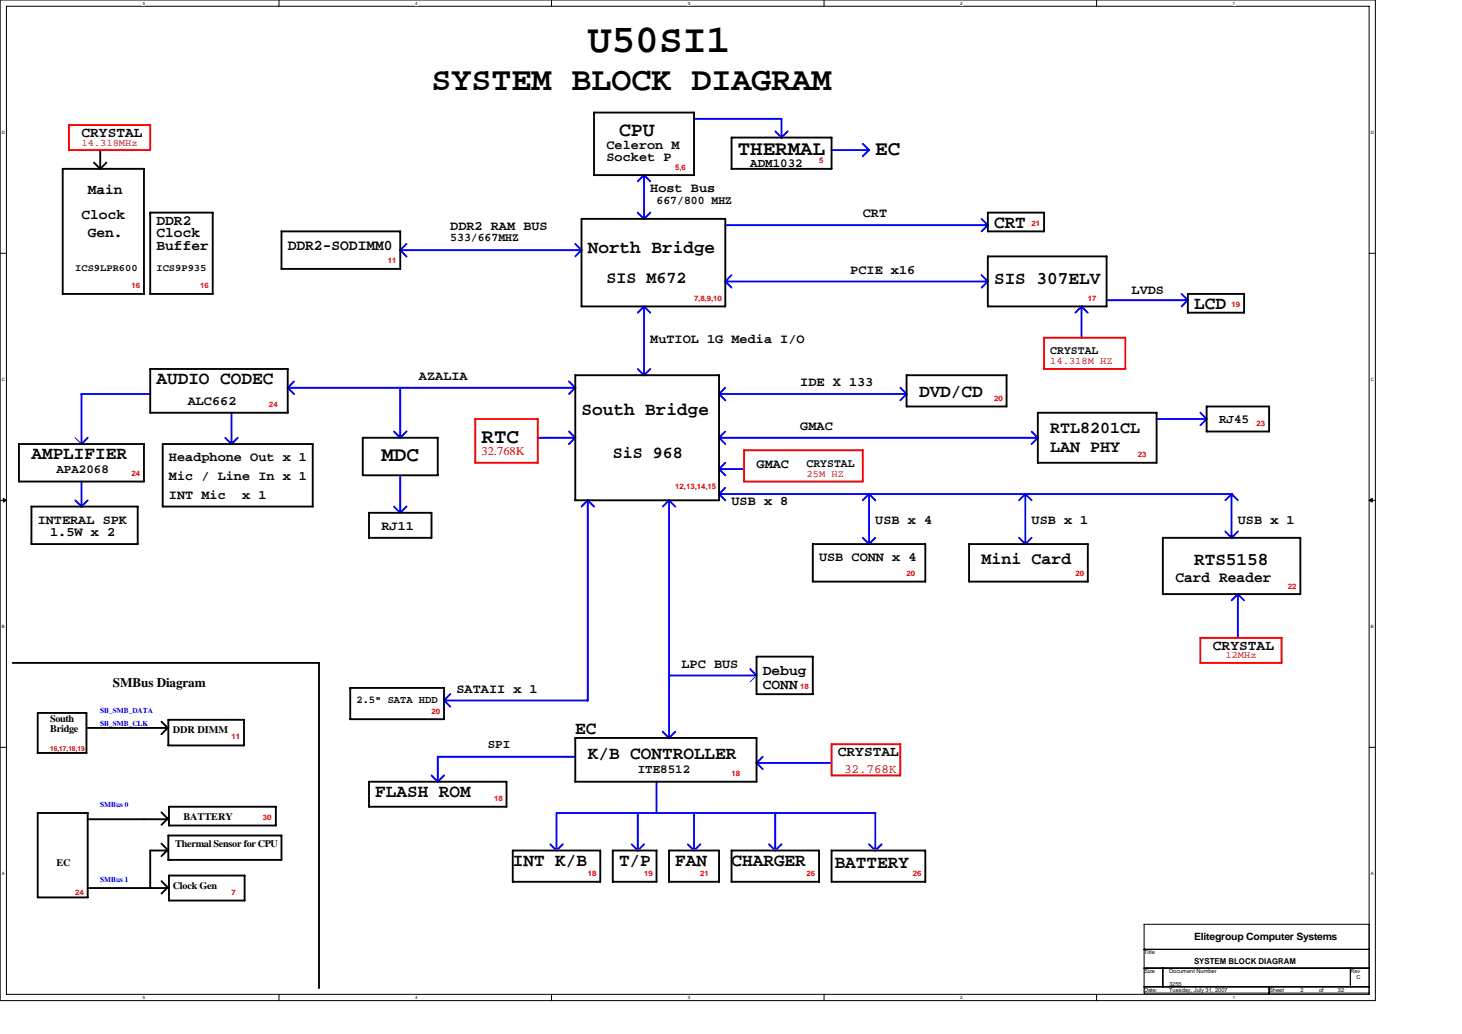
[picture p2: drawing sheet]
<svg xmlns="http://www.w3.org/2000/svg" width="297mm" height="210mm" viewBox="0 0 297 210" stroke-linecap="round" stroke-linejoin="round" font-family="sans-serif">
<path d="M0 0h279.4v203.2h-279.4zM1.3 1.3h276.9v200.6h-276.9z" fill="none" stroke="#000" stroke-width=".2"/>
<g fill="#fff">
<path d="M29 .1h.5v1h-.5z"/>
<path d="M29 202.1h.5v1h-.5z"/>
</g>
<path d="M56.7 0v1.3M56.7 201.9v1.3" fill="none" stroke="#000" stroke-width=".2"/>
<g fill="#fff">
<path d="M84.4 .1h.5v1h-.5z"/>
<path d="M84.4 202.1h.5v1h-.5z"/>
</g>
<path d="M112.1 0v1.3M112.1 201.9v1.3" fill="none" stroke="#000" stroke-width=".2"/>
<g fill="#fff">
<path d="M139.7 .1h.5v1h-.5z"/>
<path d="M139.7 202.1h.5v1h-.5z"/>
</g>
<path d="M167.4 0v1.3M167.4 201.9v1.3" fill="none" stroke="#000" stroke-width=".2"/>
<g fill="#fff">
<path d="M195.1 .1h.5v1h-.5z"/>
<path d="M195.1 202.1h.5v1h-.5z"/>
</g>
<path d="M222.8 0v1.3M222.8 201.9v1.3" fill="none" stroke="#000" stroke-width=".2"/>
<g fill="#fff">
<path d="M250.5 .1h.5v1h-.5z"/>
<path d="M250.5 202.1h.5v1h-.5z"/>
<path d="M.4 26.4h.6v.9h-.6z"/>
<path d="M278.5 26.4h.6v.9h-.6z"/>
<path d="M.4 76.5h.6v1h-.6z"/>
<path d="M278.5 76.5h.6v1h-.6z"/>
</g>
<path d="M0 51.4h1.3M278.2 51.4h1.2" fill="none" stroke="#000" stroke-width=".2"/>
<g fill="#fff">
<path d="M.4 126.7h.5v1h-.5z"/>
<path d="M278.5 126.7h.6v1h-.6z"/>
</g>
<path d="M0 101.6h1.3M278.2 101.6h1.2" fill="none" stroke="#000" stroke-width=".2"/>
<path d="M.7 101.2l.6 .4-.6 .4zM278.2 101.6l.6-.4v.8z" fill="#000" stroke="#000" stroke-width=".2"/>
<g fill="#fff">
<path d="M.4 176.8h.5v1h-.5z"/>
<path d="M278.5 176.8h.6v1h-.6z"/>
</g>
<path d="M0 151.8h1.3M278.2 151.8h1.2M232.4 187.7h45.8v14h-45.8zM232.4 192.8h45.8M232.4 196.6h45.8M236.3 196.6v3.8M274.4 196.6v3.8M232.4 200.4h45.8M257.8 200.4v1.3" fill="none" stroke="#000" stroke-width=".2"/>
<g fill="none" stroke="#00f" stroke-width=".38">
<path d="M130.9 35.5l-1.3 1.3M132.1 36.9l-1.3-1.3v8.9M141 24.1h17.8M157.5 26.6l1.3 1.3M158.8 24.1v3.9M160.1 26.7l-1.3 1.3M168.9 30.5h7.7M175.3 29.2l1.3 1.3-1.3 1.2M82.6 49.5l-1.3 1.3M116.9 49.5l1.2 1.3M118.2 50.8l-1.3 1.3M118.2 50.8h-36.9l1.3 1.3"/>
<path d="M129.6 43.2l1.3 1.3M132.1 43.2l-1.3 1.2M147.4 45.7h53.3l-1.3 1.3M148.6 58.4l-1.2-1.3h53.3l-1.3 1.3M148.6 55.9l-1.3 1.3M199.4 55.9l1.3 1.3M199.4 44.4l1.3 1.3M240.1 59.7l1.3 1.3M59.7 77.5l-1.3 1.3M81.3 78.7v10.2l-1.3-1.3M115.6 77.4l1.3 1.3M116.9 78.7l-1.3 1.3"/>
<path d="M116.9 78.7h-58.5l1.4 1.3M129.6 74.9l1.3 1.3M130.9 62.2l-1.3 1.3M132.1 74.9l-1.3 1.3M132.1 63.5l-1.3-1.3v14M147.4 78.7l-1.3 1.3M182.9 78.7l1.3 1.3M219.8 62.2l-1.3 1.3M221 63.5l-1.3-1.3v6.4M224.8 61h16.6l-1.3 1.2M16.5 97.8v5.1l-1.2-1.3M17.8 88.9l-1.3 1.3"/>
<path d="M30.5 80h-14v10.2M47 83.8l.1 6.4-1.3-1.3M48.3 88.9l-1.3 1.3M81.3 96.5v7.7l-1.3-1.3M82.6 87.6l-1.3 1.3M109.2 88.9h7.7M115.6 87.6l1.3 1.3M116.9 88.9l-1.3 1.3M147.4 99.1l-1.3 1.3M147.4 87.6l-1.3 1.3M147.4 94l-1.3 1.3M147.4 81.3l-1.3-1.3h38.1l-1.3 1.3"/>
<path d="M147.4 90.2l-1.3-1.3h64.8l-1.3 1.3M151.2 95.2h-5.1l1.3 1.3M209.6 87.6l1.3 1.3M243.9 83.8l1.2 1.3h-10.1M245.2 85.1l-1.3 1.3M17.8 101.6l-1.3 1.3M82.6 102.8l-1.3 1.3M119.4 101.6l-1.3 1.3M120.7 102.9l-1.3-1.3v40.7M136 101.6l-1.3 1.3M137.2 102.9l-1.3-1.3v48.3l-1.3-1.3M175.3 109.2l1.3 1.3"/>
<path d="M176.6 100.3l-1.3 1.3M177.8 109.2l-1.3 1.3M177.9 101.6l-1.3-1.3v10.2M207 109.2l1.3 1.3 1.3-1.3M208.3 100.3l-1.3 1.3M209.6 101.6l-1.3-1.3v10.2M248.9 107.9l1.3 1.3 1.3-1.3M250.2 100.3l1.3 1.3M250.2 100.3h-104.1l1.3 1.3M250.2 100.3v8.9M250.2 100.3l-1.2 1.3M135.9 137.2h17.8"/>
<path d="M152.4 135.9l1.3 1.3M251.5 120.6l-1.3 1.3M252.8 121.9l-1.3-1.3v9M87.7 157.5l1.3 1.3M90.2 142.2h29.2M90.2 142.2l1.3 1.3M91.5 140.9l-1.3 1.3M116.9 153.7l-28-.1v5.1l1.3-1.2M133.4 158.7v6.4M137.2 148.6l-1.3 1.3M155 153.7l-1.3 1.3M168.9 154.9h-15.2l1.3 1.3"/>
<path d="M114.4 171.4l-1.3 1.3M128.3 171.4l1.3 1.3M129.6 165.1v7.6M130.9 171.4l-1.3 1.3M139.7 171.4l1.3 1.3M141 165.1v7.6M142.3 171.4l-1.3 1.3M156.2 171.4l1.3 1.3M157.5 165.1v7.6M158.8 171.4l-1.3 1.3M176.6 171.4l1.3 1.3M177.8 165.1v7.6"/>
<path d="M177.9 165.1h-64.8v7.6l-1.3-1.3M179.1 171.4l-1.3 1.3"/>
</g>
<g fill="none" stroke="#000" stroke-width=".38">
<path d="M12.7 34.3h16.5v25.4h-16.5zM19.1 33l1.3 1.3M20.4 30.5v3.8M21.6 33l-1.3 1.3M120.7 22.9h20.3v12.7h-20.3zM148.6 27.9h20.3v6.4h-20.3zM30.5 43.2h12.7v16.5h-12.7zM57.2 47h24.1v7.6h-24.1zM118.1 44.4h29.3v17.8h-29.3zM200.7 43.2h11.4v3.8h-11.4zM200.7 52.1h24.1v10.1h-24.1zM241.3 59.7h11.5v3.8h-11.5z"/>
<path d="M30.5 74.9h28v8.9h-28zM116.9 76.2h29.2v25.4h-29.2zM184.2 76.2h20.3v6.3h-20.3zM3.8 90.2h25.4v7.6h-25.4zM33.1 90.2h30.4v12.7h-30.4zM73.7 88.9h15.2v7.6h-15.2zM210.9 83.8h24.1v10.2h-24.1zM245.1 82.5h12.7v5.1h-12.7zM6.4 102.9h21.6v7.6h-21.6zM75 104.1h12.7v5.1h-12.7zM165.1 110.5h22.9v7.6h-22.9zM196.9 110.5h24.1v7.6h-24.1z"/>
<path d="M236.3 109.2h27.9v11.4h-27.9zM2.6 134.6h62.2v66.1M71.2 139.7h19v6.3h-19zM153.7 133.3h11.4v7.7h-11.4zM7.7 144.8h9.9v8.1h-9.9zM17.5 147.8h16.6l-1.3 1.3M32.8 146.6l1.3 1.2M34.2 146.2h15.4v5.2h-15.4zM75 158.7h27.9v5.1h-27.9zM116.9 149.9h36.8v8.8h-36.8zM7.7 165.1h10.1v17.1h-10.1zM17.8 166.4h16.3"/>
<path d="M32.8 171.3l1.3 1.3-1.3 1.3M32.8 165l1.3 1.3-1.3 1.2M32.8 178.9l1.3 1.3-1.3 1.3M34.1 172.7h-3.6v7.7M34.2 169.7h23v4.9h-23zM34.3 163.8h21.7v3.8h-21.7zM34.3 177.8h15.4v5.1h-15.4zM104.2 172.7h17.8v6.4h-17.8zM124.5 172.7h8.9v6.4h-8.9zM135.9 172.7h10.2v6.4h-10.2zM148.6 172.7h17.8v6.4h-17.8zM168.9 172.7h19.1v6.4h-19.1z"/>
<path d="M17.8 180.3h16.3"/>
</g>
<path d="M15.3 88.9l1.3 1.3M152.4 138.4l1.3-1.3" fill="none" stroke="#00f" stroke-width=".2" stroke-dasharray="3 1 1 1 1 1"/>
<path d="M14 25.4h16.5v5.1h-16.5zM212.1 68.6h16.5v6.3h-16.5zM96.6 85.1h12.7v8.9h-12.7zM151.2 91.4h24.1v6.4h-24.1zM243.9 129.5h16.5v5.1h-16.5zM168.9 151.1h14v6.4h-14z" fill="none" stroke="#f00" stroke-width=".38"/>
<text font-size="8.1" x="119.4" y="10.6">U50SI1</text>
<text font-size="6.7" x="87.7" y="18.3">SYSTEM BLOCK DIAGRAM</text>
<g font-size="4.2">
<text x="149.9" y="31.5">THERMAL</text>
<text x="177.8" y="31.5">EC</text>
<text x="97.8" y="89.9">RTC</text>
<text x="77.5" y="93.7">MDC</text>
</g>
<text font-size="4.1" x="125.8" y="27.5">CPU</text>
<g font-size="3.7">
<text x="202" y="46.2">CRT</text>
<text x="119.4" y="51.3">North Bridge</text>
<text x="202" y="57.7">SIS 307ELV</text>
<text x="242.6" y="62.8">LCD</text>
<text x="31.8" y="78">AUDIO CODEC</text>
<text x="186.7" y="80.5">DVD/CD</text>
<text x="118.1" y="84.3">South Bridge</text>
<text x="6.4" y="93.2">AMPLIFIER</text>
<text x="242.6" y="114.8">RTS5158</text>
<text x="116.9" y="149.1">EC</text>
<text x="119.4" y="154.2">K/B CONTROLLER</text>
<text x="76.2" y="161.8">FLASH ROM</text>
<text x="104.2" y="175.8">INT K/B</text>
<text x="125.8" y="175.8">T/P</text>
<text x="137.2" y="175.8">FAN</text>
<text x="148.6" y="175.8">CHARGER</text>
<text x="169.6" y="176.3">BATTERY</text>
</g>
<g font-size="3.4">
<text x="123.2" y="57.4">SIS M672</text>
<text x="213.4" y="87.9">RTL8201CL</text>
<text x="124.5" y="93">SiS 968</text>
<text x="213.4" y="91.7">LAN PHY</text>
<text x="199.4" y="114.6">Mini Card</text>
</g>
<g font-size="3">
<text x="58.5" y="50.8">DDR2-SODIMM0</text>
<text x="238.8" y="118.1">Card Reader</text>
</g>
<g font-size="2.9">
<text x="16.5" y="27.9">CRYSTAL</text>
<text x="17.8" y="39.3">Main</text>
<text x="16.5" y="44.4">Clock</text>
<text x="31.8" y="45.7">DDR2</text>
<text x="17.8" y="48.2">Gen.</text>
<text x="31.8" y="48.2">Clock</text>
<text x="31.8" y="50.7">Buffer</text>
<text x="155" y="137.1">Debug</text>
<text x="246.4" y="132">CRYSTAL</text>
<text x="155" y="139.8">CONN</text>
<text x="170.2" y="153.6">CRYSTAL</text>
</g>
<g font-size="2.7">
<text x="123.2" y="32.7">Socket P</text>
<text x="123.2" y="30.2">Celeron M</text>
<text x="132.1" y="39.1">Host Bus</text>
<text x="91.5" y="46.7">DDR2 RAM BUS</text>
<text x="175.3" y="44.2">CRT</text>
<text x="172.8" y="55.6">PCIE x16</text>
<text x="229.9" y="59.8">LVDS</text>
<text x="132.1" y="69.6">MuTIOL 1G Media I/O</text>
<text x="85.1" y="77.2">AZALIA</text>
<text x="38.1" y="82.3">ALC662</text>
<text x="162.6" y="78.4">IDE X 133</text>
<text x="162.6" y="87.3">GMAC</text>
<text x="34.3" y="93.7">Headphone Out x 1</text>
<text x="153.7" y="95">GMAC</text>
<text x="34.3" y="97.5">Mic / Line In x 1</text>
<text x="34.3" y="101.3">INT Mic</text>
<text x="49.2" y="101.3">x 1</text>
<text x="7.7" y="106.4">INTERAL SPK</text>
<text x="77.5" y="107.7">RJ11</text>
<text x="148.6" y="102.6">USB x 8</text>
<text x="177.8" y="106.4">USB x 4</text>
<text x="209.6" y="106.4">USB x 1</text>
<text x="251.5" y="106.4">USB x 1</text>
<text x="10.2" y="108.9">1.5W x 2</text>
<text x="166.4" y="114">USB CONN x 4</text>
<text x="138.5" y="135.6">LPC BUS</text>
<text x="22.9" y="139.6">SMBus Diagram</text>
<text x="92.7" y="140.7">SATAII x 1</text>
</g>
<g font-size="2.5">
<text x="152.4" y="33.9">ADM1032</text>
<text x="247.7" y="86">RJ45</text>
<text x="11.5" y="96.1">APA2068</text>
<text x="99.1" y="152">SPI</text>
<text x="129.6" y="157.1">ITE8512</text>
</g>
<text font-size="2.5" fill="#f00" x="171.5" y="157">32.768K</text>
<g font-size="2.4">
<text x="133.4" y="41.4">667/800 MHZ</text>
<text x="91.5" y="49">533/667MHZ</text>
<text x="213.4" y="71.9">CRYSTAL</text>
<text x="163.9" y="94.7">CRYSTAL</text>
</g>
<text font-size="2.4" fill="#f00" x="97.8" y="92.3">32.768K</text>
<text font-size="2.2" x="72.4" y="142.8">2.5&quot; SATA HDD</text>
<g font-size="2" fill="#f00">
<text x="16.5" y="29.6">14.318MHz</text>
<text x="213.4" y="74">14.318M HZ</text>
<text x="163.9" y="96.9">25M HZ</text>
<text x="249" y="133.7">12MHz</text>
</g>
<g font-size="2">
<text x="15.3" y="55.1">ICS9LPR600</text>
<text x="31.8" y="55.1">ICS9P935</text>
<text x="10.2" y="146.6">South</text>
<text x="10.2" y="148.7">Bridge</text>
<text x="35.1" y="148.9">DDR DIMM</text>
<text x="37.3" y="166.5">BATTERY</text>
<text x="35.6" y="172">Thermal Sensor for CPU</text>
<text x="11.5" y="175.9">EC</text>
<text x="35.1" y="180.6">Clock Gen</text>
<text x="242.6" y="190.9">Elitegroup Computer Systems</text>
</g>
<text font-size="1.7" x="242.6" y="195.9">SYSTEM BLOCK DIAGRAM</text>
<g font-size="1.5" fill="#f00">
<text x="137.2" y="34.4">5,6</text>
<text x="166.4" y="33.2">5</text>
<text x="209.6" y="45.9">21</text>
<text x="78.8" y="53.5">11</text>
<text x="26.7" y="58.6">16</text>
<text x="40.7" y="58.6">16</text>
<text x="141" y="61.1">7,8,9,10</text>
<text x="221" y="61.1">17</text>
<text x="250.2" y="62.4">19</text>
<text x="54.6" y="82.7">24</text>
<text x="202" y="81.4">20</text>
<text x="255.3" y="86.5">23</text>
<text x="231.2" y="92.9">23</text>
<text x="26.7" y="96.7">24</text>
<text x="137.2" y="99.2">12,13,14,15</text>
<text x="184.2" y="117">20</text>
<text x="218.5" y="117">20</text>
<text x="261.7" y="119.5">22</text>
<text x="162.6" y="139.8">18</text>
<text x="87.7" y="144.9">20</text>
<text x="47" y="150">11</text>
<text x="148.6" y="157.6">18</text>
<text x="53.4" y="166.5">30</text>
<text x="100.4" y="162.7">18</text>
<text x="119.4" y="177.9">18</text>
<text x="130.8" y="177.9">19</text>
<text x="142.3" y="177.9">21</text>
<text x="163.9" y="177.9">26</text>
<text x="185.5" y="177.9">26</text>
<text x="15.3" y="181.8">24</text>
<text x="47" y="181.8">7</text>
</g>
<g font-size="1.5" fill="#00f">
<text x="20.4" y="144.9">SB_SMB_DATA</text>
<text x="20.4" y="147.4">SB_SMB_CLK</text>
<text x="20.4" y="163.9">SMBus 0</text>
<text x="20.4" y="179.2">SMBus 1</text>
</g>
<text font-size="1.4" fill="#f00" x="10.2" y="152.4">16,17,18,19</text>
<g font-size="1.1">
<text x="232.4" y="193.8">Title</text>
<text x="232.4" y="197.6">Size</text>
<text x="237.5" y="197.6">Document Number</text>
<text x="274.4" y="197.6">Rev</text>
<text x="232.4" y="201.4">Date:</text>
<text x="237.5" y="201.4">Tuesday, July 31, 2007</text>
<text x="237.5" y="200.2">3255</text>
<text x="257.8" y="201.4">Sheet</text>
<text x="264.2" y="201.4">2</text>
<text x="268" y="201.4">of</text>
<text x="271.8" y="201.4">32</text>
<text x="275.6" y="198.9">C</text>
</g>
<g font-size=".9">
<text x="29" y=".9">5</text>
<text x="84.4" y=".9">4</text>
<text x="139.7" y=".9">3</text>
<text x="195.1" y=".9">2</text>
<text x="250.5" y=".9">1</text>
<text x=".4" y="27.2">D</text>
<text x="278.5" y="27.2">D</text>
<text x=".4" y="77.3">C</text>
<text x="278.5" y="77.3">C</text>
<text x=".4" y="127.5">B</text>
<text x="278.5" y="127.5">B</text>
<text x=".4" y="177.7">A</text>
<text x="278.5" y="177.7">A</text>
<text x="29" y="202.9">5</text>
<text x="84.4" y="202.9">4</text>
<text x="139.7" y="202.9">3</text>
<text x="195.1" y="202.9">2</text>
<text x="250.5" y="202.9">1</text>
</g>
</svg>
